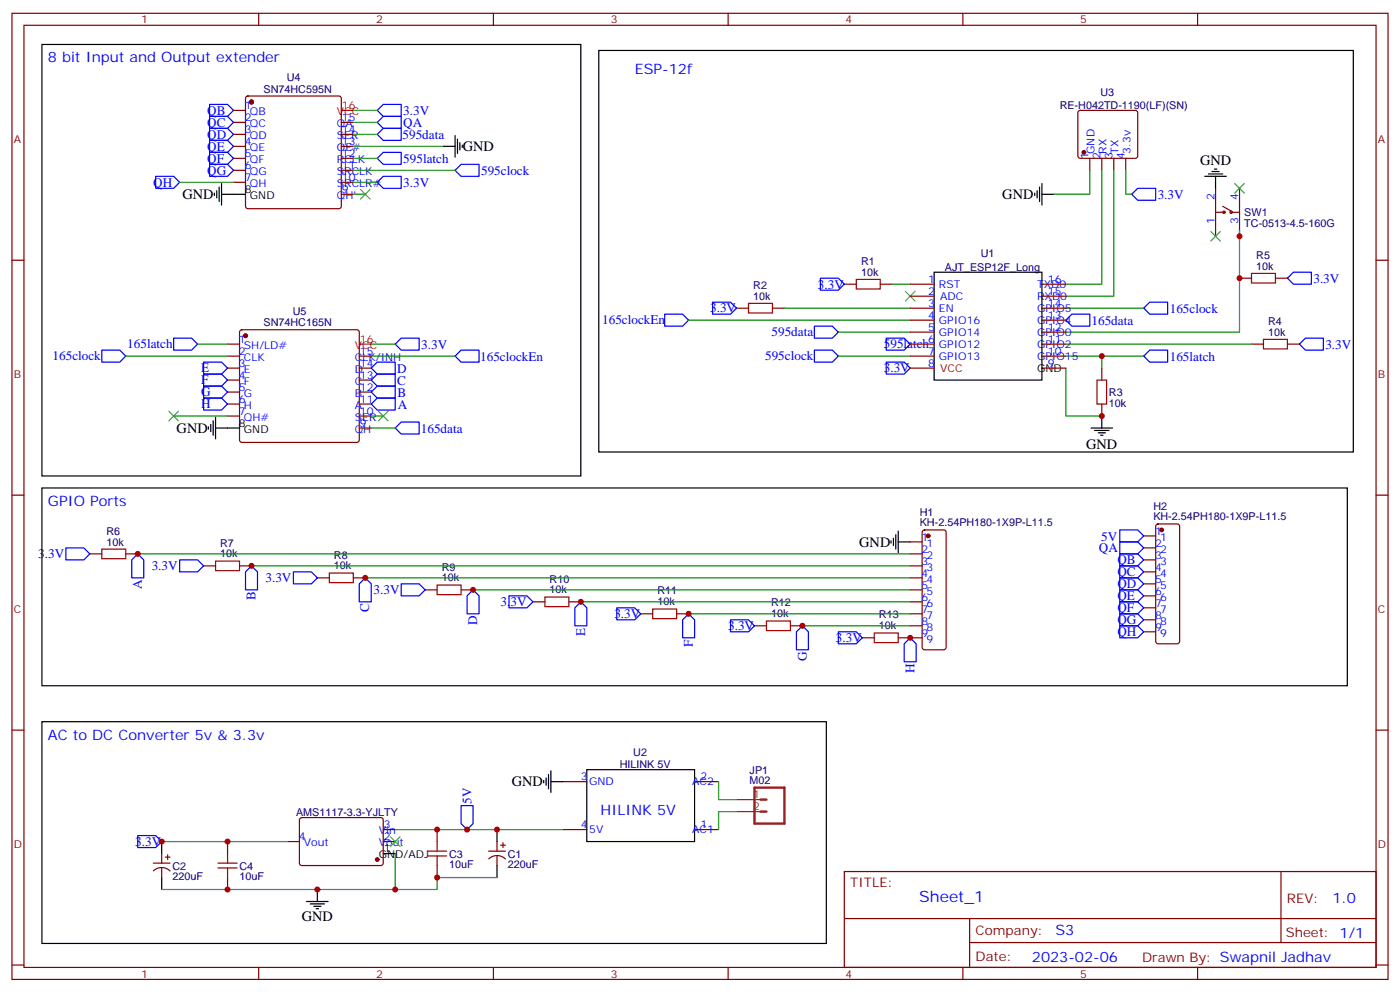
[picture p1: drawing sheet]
<svg xmlns="http://www.w3.org/2000/svg" width="412mm" height="292mm" viewBox="0 0 412 292" stroke-linecap="round" stroke-linejoin="round" font-family="sans-serif">
<g fill="none" stroke="#870000" stroke-width=".35">
<path d="M3.5 3.9h405.4v284.4h-405.4zM7.1 7.4h398.2v277.3h-398.2zM76.2 3.9v3.5M145.3 3.9v3.5M214.5 3.9v3.5M283.6 3.9v3.5M352.8 3.9v3.5M68.8 32.5h3.5M68.8 36h3.5M68.8 39.5h3.5M72.6 28.5l.4-.2h26.8l.5 .2 .2 .5v31.7l-.2 .5-.5 .2h-26.8l-.5-.2-.2-.5v-31.7zM100.5 36h3.6"/>
<path d="M100.5 39.5h3.6M317.7 32.7l.5-.2h16.2l.5 .2 .2 .5v12.7l-.2 .5-.5 .2h-16.2l-.5-.2-.2-.5v-12.7zM68.8 43.1h3.5M68.8 46.6h3.5M68.8 50.1h3.5M68.8 53.7h3.5M100.5 43.1h3.6M100.5 46.6h3.6M100.5 50.1h3.6M100.5 53.7h3.6M100.5 57.2h3.6M321 46.6v3.5"/>
<path d="M324.6 46.6v3.5M328.1 46.6v3.5M331.6 46.6v3.5M358.1 55.4v14.1M365.1 55.4v14.1M3.5 76.6h3.6M358.1 62.5h2.4M360.2 60.7l2.5 1.4M362.7 62.5h2.4M405.3 76.6h3.6M70.8 97.3l.5-.3h33.8l.5 .3 .2 .5v31.7l-.2 .5-.5 .2h-33.8l-.5-.2-.2-.5v-31.7zM217 90.7h3.5"/>
<path d="M227.5 90.7h3.6M248.7 83.6h3.5M259.3 83.6h3.5M268.1 83.6h7.1M268.1 90.7h7.1M268.1 97.8h7.1M268.1 94.2h7.1M268.1 87.2h7.1M306.9 83.6h7.1M306.9 90.7h7.1M306.9 97.8h7.1M306.9 94.2h7.1"/>
<path d="M306.9 87.2h7.1M365.1 81.9h3.6M375.7 81.9h3.5M67 101.3h3.6M67 104.8h3.6M67 108.3h3.6M67 111.9h3.6M67 115.4h3.6M67 118.9h3.6M105.8 104.8h3.6M105.8 108.3h3.6M105.8 111.9h3.6"/>
<path d="M105.8 115.4h3.6M105.8 118.9h3.6M268.1 101.3h7.1M268.1 104.8h7.1M268.1 108.3h7.1M306.9 101.3h7.1M306.9 104.8h7.1M306.9 108.3h7.1M324.6 108.3v3.6M324.6 118.9v3.5M368.7 101.3h3.5M379.2 101.3h3.6"/>
<path d="M67 122.4h3.6M105.8 122.4h3.6M105.8 126h3.6M3.5 145.7h3.6M268.1 159.5h3.5M271.9 156.2l.4-.2h5.7l.5 .2 .2 .5v33.8l-.2 .5-.5 .2h-5.7l-.5-.2-.2-.5v-33.8zM336.9 157.7h3.5M340.7 154.4l.4-.2h5.7l.5 .2 .2 .5v33.9l-.2 .5-.5 .2h-5.7l-.5-.3-.2-.4v-33.9zM405.3 145.7h3.6M26.5 163h3.5M37 163h3.6M60 166.5h3.5"/>
<path d="M70.6 166.5h3.5M93.5 170.1h3.5M104.1 170.1h3.5M125.2 173.6h3.6M135.8 173.6h3.5M157 177.1h3.5M167.6 177.1h3.5M268.1 163h3.5M268.1 166.5h3.5M268.1 170.1h3.5M268.1 173.6h3.5M268.1 177.1h3.5"/>
<path d="M336.9 161.3h3.5M336.9 164.8h3.5M336.9 168.3h3.5M336.9 171.8h3.5M336.9 175.4h3.5M336.9 178.9h3.5M188.7 180.7h3.6M199.3 180.7h3.5M222.2 184.2h3.6M232.8 184.2h3.6M254 187.7h3.5M264.6 187.7h7"/>
<path d="M268.1 180.7h3.5M268.1 184.2h3.5M336.9 182.4h3.5M336.9 185.9h3.5M3.5 214.9h3.6M405.3 214.9h3.6M165.8 230h7.1M204.6 230h7.1M45.2 254h4.9M45.2 256.3a3.5 3.5 0 0 1 4.9 0M47.6 251.2v2.8M47.6 255.4v2.9"/>
<path d="M48.7 252.3h1.4M49.4 251.6v1.4M67 247.7v3.5M67 258.3v3.5M84.7 247.7h3.5M88.4 240.8l.5-.2 23.6 .1 .4 .6-.1 13-.6 .4h-23.6l-.4-.7v-12.7zM112.9 244.2h3.5M112.9 247.7h3.5M128.8 244.2v3.5M128.8 254.7v3.6M143.9 250.5h5M144 252.8a3.5 3.5 0 0 1 4.9 0"/>
<path d="M146.4 247.7v2.8M146.4 251.9v2.8M147.5 248.7h1.4M148.2 248v1.4M165.8 244.2h7.1M204.6 244.2h7.1M248.7 256.5h156.6v28.2h-156.6zM377.3 256.5v20.9M248.7 270.4h156.5M285.6 277.4h119.6M285.6 270.4v14.1M3.5 284h3.6"/>
<path d="M76.2 284.7v3.6M145.3 284.7v3.6M214.5 284.7v3.6M283.6 284.7v3.6M352.8 284.7v3.6M405.3 284h3.6"/>
<circle cx="360.5" cy="62.5" r=".35"/>
<circle cx="362.7" cy="62.5" r=".35"/>
</g>
<g fill="none" stroke="#000" stroke-width=".35">
<path d="M12.3 13.1h158.8v127h-158.8zM176.4 14.9h222.2v118.1h-222.2zM134.1 39.9v6.3M63.1 56.8v.7M63.9 56.1v2.1M64.6 55.1v4.2M65.3 57.2h7M65.3 54v6.4M130.5 43.1h3.6M134.8 41v4.2M135.5 42v2.1M136.2 42.7v.7"/>
<path d="M304.8 56.8v.7M305.5 56.1v2.1M306.2 55.1v4.2M306.9 57.2h3.5M306.9 54v6.4M354.9 51.9h6.3M356 51.2h4.2M357 50.5h2.1M357.7 49.8h.7M358.1 51.9v3.5M275.2 80.1h31.7v31.8h-31.7zM61.4 125.6v.7"/>
<path d="M62.1 124.9v2.1M62.8 123.9v4.2M63.5 126h7.1M63.5 122.8v6.4M321.4 126h6.3M322.4 126.7h4.3M323.5 127.4h2.1M324.2 128.1h.7M324.6 122.4v3.6M12.3 143.6h384.6v58.2h-384.6zM262.5 159.1v.7M263.2 158.4v2.1"/>
<path d="M263.9 157.4v4.2M264.6 159.5h3.5M264.6 156.3v6.4M12.3 212.4h231.1v65.3h-231.1zM160.2 229.7v.7M160.9 229v2.1M161.6 227.9v4.3M162.3 230h3.5M162.3 226.9v6.3M172.9 226.5h31.7v21.2h-31.7zM47.6 247.7v3.5M47.6 258.3v3.5"/>
<path d="M112.9 251.2h3.5M146.4 244.2v3.5M146.4 254.7v3.6M90.3 265.3h6.4M91.4 266h4.2M92.4 266.7h2.1M93.1 267.4h.7M93.5 261.8v3.5"/>
</g>
<g fill="#870000" stroke="#870000" stroke-width=".35">
<circle cx="111.1" cy="253" r=".53"/>
<circle cx="74.1" cy="30" r=".53"/>
<circle cx="72.3" cy="98.8" r=".53"/>
<circle cx="319.3" cy="44.8" r=".53"/>
<circle cx="273.4" cy="157.7" r=".53"/>
<circle cx="342.2" cy="156" r=".53"/>
</g>
<g fill="none" stroke="#a10000" stroke-width=".35">
<path d="M220.5 89.3h7v2.8h-7zM252.2 82.2h7.1v2.9h-7.1zM368.7 80.5h7v2.8h-7zM372.2 99.9h7v2.8h-7zM323.1 111.9h2.9v7h-2.9zM30 161.6h7v2.8h-7zM63.5 165.1h7.1v2.9h-7.1zM97 168.7h7.1v2.8h-7.1zM128.8 172.2h7v2.8h-7zM160.5 175.7h7.1v2.8h-7.1zM192.3 179.2h7v2.9h-7zM225.8 182.8h7v2.8h-7z"/>
<path d="M257.5 186.3h7.1v2.8h-7.1zM64.2 255.4h5.6M64.2 254h5.6M67 251.2v2.8M67 255.4v2.9M125.9 251.9h5.7M125.9 250.5h5.7M128.8 247.7v2.8M128.8 251.9v2.8"/>
</g>
<g fill="none" stroke="#008700" stroke-width=".35">
<path d="M104.1 39.5h7M104.1 32.5h7M104.1 36h7M52.9 53.7h15.9M104.1 46.6h7M104.1 50.1h30M104.1 53.7h7M104.1 43.1h26.4M104.1 57.2h3.5M321 50.1v7.1h-10.6M324.6 50.1v33.5h-10.6M328.1 50.1v37.1h-14.1"/>
<path d="M331.6 50.1v7.1h1.8M365.1 67.8v30h-51.1M202.8 94.2h65.3M231.1 90.7h37M246.9 97.8h21.2M262.8 83.6h5.3M314 90.7h22.9M37 104.8h30M58.2 101.3h8.8M109.4 101.3h7M109.4 104.8h24.7M246.9 104.8h21.2"/>
<path d="M314 104.8h10.6v3.5M314 108.3v14.1h10.6M314 101.3h54.7M324.6 104.8h12.3M51.2 122.4h15.8M109.4 126h7M109.4 122.4h3.5M40.6 163h227.5M74.1 166.5h194M107.6 170.1h160.5M139.3 173.6h128.8M171.1 177.1h97"/>
<path d="M202.8 180.7h65.3M236.4 184.2h31.7M211.7 230v5.3h5.3M217 238.9h-5.3v5.3M47.6 247.7h37.1M116.4 244.2h49.4M116.4 251.2v10.6h-68.8M146.4 258.3h-17.6v3.5h-12.4"/>
</g>
<g fill="none" stroke="#00f" stroke-width=".35">
<path d="M61.7 30.7h5.3l1.8 1.8-1.8 1.8h-5.3zM61.7 34.3h5.3l1.8 1.7-1.8 1.8h-5.3zM61.7 37.8h5.3l1.8 1.7-1.8 1.8h-5.3zM111.1 39.5l1.8-1.7h5.3v3.5h-5.3zM111.1 36l1.8-1.7h5.3v3.5h-5.3zM112.9 30.7h5.3v3.6h-5.3l-1.8-1.8zM45.9 51.9h5.3l1.7 1.8-1.7 1.7h-5.3zM61.7 41.3h5.3l1.8 1.8-1.8 1.7h-5.3zM61.7 44.8h5.3l1.8 1.8-1.8 1.8h-5.3zM61.7 48.4h5.3l1.8 1.7-1.8 1.8h-5.3zM111.1 46.6l1.8-1.8h5.3v3.6h-5.3zM111.1 53.7l1.8-1.8h5.3v3.5h-5.3z"/>
<path d="M134.1 50.1l1.7-1.7h5.3v3.5h-5.3zM333.4 57.2l1.7-1.8h5.3v3.5h-5.3zM51.2 99.5h5.2l1.8 1.8-1.8 1.7h-5.2zM195.8 92.5h5.3l1.7 1.7-1.7 1.8h-5.3zM209.9 88.9h5.3l1.8 1.8-1.8 1.8h-5.3zM239.9 96h5.3l1.7 1.8-1.7 1.7h-5.3zM241.7 81.9h5.2l1.8 1.7-1.8 1.8h-5.2zM261.1 99.5h5.2l1.8 1.8-1.8 1.7h-5.2zM314 94.2l1.7-1.7h5.3v3.5h-5.3zM338.7 88.9h5.3v3.6h-5.3l-1.8-1.8zM379.2 81.9l1.8-1.8h5.3v3.5h-5.3zM30 103h5.3l1.7 1.8-1.7 1.8h-5.3z"/>
<path d="M60 106.6h5.3l1.7 1.7-1.7 1.8h-5.3zM60 110.1h5.3l1.7 1.8-1.7 1.7h-5.3zM60 113.6h5.3l1.7 1.8-1.7 1.8h-5.3zM60 117.2h5.3l1.7 1.7-1.7 1.8h-5.3zM109.4 118.9l1.7-1.7h5.3v3.5h-5.3zM109.4 115.4l1.7-1.8h5.3v3.6h-5.3zM109.4 111.9l1.7-1.8h5.3v3.5h-5.3zM109.4 108.3l1.7-1.7h5.3v3.5h-5.3zM116.4 101.3l1.8-1.8h5.3v3.5h-5.3zM135.8 103h5.3v3.6h-5.3l-1.7-1.8zM239.9 103h5.3l1.7 1.8-1.7 1.8h-5.3zM261.1 106.6h5.2l1.8 1.7-1.8 1.8h-5.2z"/>
<path d="M338.7 103h5.3v3.6h-5.3l-1.8-1.8zM382.8 101.3l1.7-1.8h5.3v3.5h-5.3zM116.4 126l1.8-1.8h5.3v3.5h-5.3zM329.8 159.5h5.3l1.8 1.8-1.8 1.7h-5.3zM329.8 156h5.3l1.8 1.7-1.8 1.8h-5.3zM19.4 161.3h5.3l1.8 1.7-1.8 1.8h-5.3zM40.6 163l1.7 1.8v5.3h-3.5v-5.3zM52.9 164.8h5.3l1.8 1.7-1.8 1.8h-5.3zM74.1 166.5l1.7 1.8v5.3h-3.5v-5.3zM86.4 168.3h5.3l1.8 1.8-1.8 1.7h-5.3zM105.8 171.8l1.8-1.7 1.8 1.7v5.3h-3.6zM118.2 171.8h5.3l1.7 1.8-1.7 1.8h-5.3z"/>
<path d="M137.6 175.4l1.7-1.8 1.8 1.8v5.3h-3.5zM149.9 175.4h5.3l1.8 1.7-1.8 1.8h-5.3zM171.1 177.1l1.8 1.8v5.3h-3.6v-5.3zM181.7 178.9h5.3l1.7 1.8-1.7 1.7h-5.3zM329.8 163h5.3l1.8 1.8-1.8 1.7h-5.3zM329.8 166.5h5.3l1.8 1.8-1.8 1.8h-5.3zM329.8 170.1h5.3l1.8 1.7-1.8 1.8h-5.3zM329.8 173.6h5.3l1.8 1.8-1.8 1.7h-5.3zM329.8 177.1h5.3l1.8 1.8-1.8 1.8h-5.3zM202.8 180.7l1.8 1.7v5.3h-3.5v-5.3zM215.2 182.4h5.3l1.7 1.8-1.7 1.7h-5.3zM236.4 184.2l1.7 1.7v5.3h-3.5v-5.3z"/>
<path d="M246.9 185.9h5.3l1.8 1.8-1.8 1.8h-5.3zM268.1 187.7l1.8 1.8v5.3h-3.6v-5.3zM329.8 180.7h5.3l1.8 1.7-1.8 1.8h-5.3zM329.8 184.2h5.3l1.8 1.7-1.8 1.8h-5.3zM135.8 237.1h3.5v5.3l-1.7 1.8-1.8-1.8zM40.6 245.9h5.3l1.7 1.8-1.7 1.7h-5.3z"/>
</g>
<path d="M222.2 231.8h8.9v10.6h-8.9zM224 238.9h1.8M224 235.3h1.8" fill="none" stroke="#8c2424" stroke-width=".71"/>
<path d="M217 235.3h7M217 238.9h7" fill="none" stroke="#8c2424" stroke-width=".35"/>
<g fill="none" stroke="#3c3" stroke-width=".35">
<path d="M106.2 55.8l2.8 2.8M109 55.8l-2.8 2.8M363.7 54l2.8 2.8M366.5 54l-2.8 2.8M356.7 68.1l2.8 2.8M359.5 68.1l-2.8 2.8M266.7 85.8l2.8 2.8M269.5 85.8l-2.8 2.8M49.7 121l2.9 2.9M52.6 121l-2.9 2.9M111.5 121l2.8 2.9M114.3 121l-2.8 2.9"/>
<path d="M115 246.3l2.8 2.8M117.8 246.3l-2.8 2.8"/>
</g>
<path d="M100.5 32.5h3.6M105.8 101.3h3.6" fill="none" stroke="#f00" stroke-width=".35"/>
<g fill="#c00">
<circle cx="146.4" cy="244.2" r=".88"/>
<circle cx="128.8" cy="244.2" r=".88"/>
<circle cx="67" cy="247.7" r=".88"/>
<circle cx="67" cy="261.8" r=".88"/>
<circle cx="116.4" cy="261.8" r=".88"/>
<circle cx="128.8" cy="258.3" r=".88"/>
<circle cx="93.5" cy="261.8" r=".88"/>
<circle cx="47.6" cy="247.7" r=".88"/>
<circle cx="137.6" cy="244.2" r=".88"/>
<circle cx="324.6" cy="122.4" r=".88"/>
<circle cx="365.1" cy="81.9" r=".88"/>
<circle cx="365.1" cy="69.5" r=".88"/>
<circle cx="324.6" cy="104.8" r=".88"/>
<circle cx="40.6" cy="163" r=".88"/>
<circle cx="74.1" cy="166.5" r=".88"/>
<circle cx="107.6" cy="170.1" r=".88"/>
<circle cx="139.3" cy="173.6" r=".88"/>
<circle cx="171.1" cy="177.1" r=".88"/>
<circle cx="202.8" cy="180.7" r=".88"/>
<circle cx="236.4" cy="184.2" r=".88"/>
<circle cx="268.1" cy="187.7" r=".88"/>
</g>
<text font-size="4.6" fill="#00f" x="270.8" y="265.5">Sheet_1</text>
<g font-size="4.2" fill="#00f">
<text x="14.1" y="18.4">8 bit Input and Output extender</text>
<text x="187" y="21.9">ESP-12f</text>
<text x="14.1" y="148.9">GPIO Ports</text>
<text x="14.1" y="217.7">AC to DC Converter 5v &amp; 3.3v</text>
<text x="176.9" y="239.8">HILINK 5V</text>
<text x="392.5" y="265.8">1.0</text>
<text x="310.9" y="275.3">S3</text>
<text x="304" y="283.1">2023-02-06</text>
</g>
<g font-size="4.2">
<text x="136.3" y="44.5">GND</text>
<text x="353.5" y="48.6">GND</text>
<text x="53.8" y="58.6">GND</text>
<text x="295.3" y="58.6">GND</text>
<text x="52" y="127.5">GND</text>
<text x="320" y="132.1">GND</text>
<text x="253.1" y="160.9">GND</text>
<text x="150.8" y="231.5">GND</text>
<text x="88.9" y="271">GND</text>
</g>
<g font-size="3.9" fill="#00f">
<text x="61" y="33.8">QB</text>
<text x="118.8" y="33.8">3.3V</text>
<text x="61" y="37.3">QC</text>
<text x="61" y="40.8">QD</text>
<text x="118.6" y="40.8">595data</text>
<text x="118.8" y="37.3">QA</text>
<text x="61" y="44.3">QE</text>
<text x="61" y="47.9">QF</text>
<text x="118.8" y="47.9">595latch</text>
<text x="61" y="51.4">QG</text>
<text x="141.7" y="51.4">595clock</text>
<text x="45.2" y="54.9">QH</text>
<text x="118.8" y="55">3.3V</text>
<text x="341" y="58.5">3.3V</text>
<text x="386.9" y="83.2">3.3V</text>
<text x="240.9" y="84.9">3.3V</text>
<text x="177.4" y="95.4">165clockEn</text>
<text x="209.2" y="92">3.3V</text>
<text x="321.5" y="95.6">165data</text>
<text x="344.6" y="92">165clock</text>
<text x="227.3" y="99">595data</text>
<text x="15.5" y="106.1">165clock</text>
<text x="37.5" y="102.5">165latch</text>
<text x="124.1" y="102.6">3.3V</text>
<text x="141.4" y="106.2">165clockEn</text>
<text x="225.4" y="106.1">595clock</text>
<text x="260.3" y="102.6">595latch</text>
<text x="344.6" y="106.1">165latch</text>
<text x="390.4" y="102.6">3.3V</text>
<text x="59.3" y="109.6">E</text>
<text x="59.3" y="113.1">F</text>
<text x="117" y="113.2">C</text>
<text x="117" y="109.7">D</text>
<text x="260.3" y="109.6">3.3V</text>
<text x="59.3" y="116.7">G</text>
<text x="117.1" y="116.7">B</text>
<text x="59.3" y="120.2">H</text>
<text x="117.2" y="120.3">A</text>
<text x="124" y="127.4">165data</text>
<text x="324.4" y="159.1">5V</text>
<text x="11.3" y="164.2">3.3V</text>
<text x="44.7" y="167.8">3.3V</text>
<text x="323.7" y="162.6">QA</text>
<text x="329.1" y="166.1">QB</text>
<text x="41.8" y="173.4" transform="rotate(-90 41.8 173.4)">A</text>
<text x="78.2" y="171.4">3.3V</text>
<text x="329.1" y="169.6">QC</text>
<text x="329.1" y="173.1">QD</text>
<text x="75.3" y="176.6" transform="rotate(-90 75.3 176.6)">B</text>
<text x="110.1" y="174.8">3.3V</text>
<text x="147.5" y="178.4">3.3V</text>
<text x="329.1" y="176.6">QE</text>
<text x="108.8" y="180.3" transform="rotate(-90 108.8 180.3)">C</text>
<text x="140.5" y="183.8" transform="rotate(-90 140.5 183.8)">D</text>
<text x="181" y="181.9">3.3V</text>
<text x="214.5" y="185.5">3.3V</text>
<text x="329.1" y="180.2">QF</text>
<text x="329.1" y="183.7">QG</text>
<text x="172.4" y="187.2" transform="rotate(-90 172.4 187.2)">E</text>
<text x="204.1" y="190.5" transform="rotate(-90 204.1 190.5)">F</text>
<text x="246.2" y="189">3.3V</text>
<text x="329.1" y="187.2">QH</text>
<text x="237.6" y="194.7" transform="rotate(-90 237.6 194.7)">G</text>
<text x="269.4" y="198.2" transform="rotate(-90 269.4 198.2)">H</text>
<text x="138.9" y="236.5" transform="rotate(-90 138.9 236.5)">5V</text>
<text x="39.9" y="249">3.3V</text>
</g>
<g font-size="3.9" fill="#800">
<text x="250.5" y="261.1">TITLE:</text>
<text x="379.1" y="265.8">REV:</text>
<text x="287.4" y="275.3">Company:</text>
<text x="378.7" y="275.9">Sheet: 1/1</text>
<text x="287.4" y="283">Date:</text>
<text x="336.4" y="283.1">Drawn By: Swapnil Jadhav</text>
</g>
<g font-size="3.2" fill="#800">
<text x="41.6" y="6.9">1</text>
<text x="110.8" y="6.9">2</text>
<text x="179.9" y="6.9">3</text>
<text x="249.1" y="6.9">4</text>
<text x="318.2" y="6.9">5</text>
<text x="4.1" y="42">A</text>
<text x="405.9" y="42">A</text>
<text x="4.1" y="111.2">B</text>
<text x="405.9" y="111.2">B</text>
<text x="4.1" y="180.3">C</text>
<text x="405.9" y="180.3">C</text>
<text x="4.1" y="249.4">D</text>
<text x="405.9" y="249.4">D</text>
<text x="41.6" y="287.7">1</text>
<text x="110.8" y="287.7">2</text>
<text x="179.9" y="287.7">3</text>
<text x="249.1" y="287.7">4</text>
<text x="318.2" y="287.7">5</text>
</g>
<g font-size="3.2" fill="#000080">
<text x="84.4" y="24">U4</text>
<text x="77.6" y="27.3">SN74HC595N</text>
<text x="324.1" y="28.4">U3</text>
<text x="312.2" y="32">RE-H042TD-1190(LF)(SN)</text>
<text x="366.5" y="63.7">SW1</text>
<text x="366.5" y="66.8">TC-0513-4.5-160G</text>
<text x="253.6" y="78">R1</text>
<text x="288.9" y="75.6">U1</text>
<text x="370" y="76.2">R5</text>
<text x="253.6" y="81.2">10k</text>
<text x="278.3" y="79.6">AJT_ESP12F_Long</text>
<text x="370" y="79.4">10k</text>
<text x="221.9" y="88.2">10k</text>
<text x="221.9" y="85">R2</text>
<text x="86.2" y="92.8">U5</text>
<text x="373.6" y="95.6">R4</text>
<text x="77.6" y="96.1">SN74HC165N</text>
<text x="373.6" y="98.8">10k</text>
<text x="326.7" y="119.7">10k</text>
<text x="326.7" y="116.6">R3</text>
<text x="270.9" y="154.9">KH-2.54PH180-1X9P-L11.5</text>
<text x="270.9" y="151.8">H1</text>
<text x="339.7" y="153.1">KH-2.54PH180-1X9P-L11.5</text>
<text x="339.7" y="150">H2</text>
<text x="31.3" y="160.5">10k</text>
<text x="31.3" y="157.5">R6</text>
<text x="64.9" y="161">R7</text>
<text x="64.9" y="164.1">10k</text>
<text x="98.4" y="167.6">10k</text>
<text x="98.4" y="164.6">R8</text>
<text x="130.1" y="171.1">10k</text>
<text x="130.1" y="168.1">R9</text>
<text x="161.9" y="171.4">R10</text>
<text x="161.9" y="174.7">10k</text>
<text x="193.7" y="178.2">10k</text>
<text x="193.7" y="175">R11</text>
<text x="227.2" y="178.5">R12</text>
<text x="227.2" y="181.7">10k</text>
<text x="258.9" y="185.2">10k</text>
<text x="258.9" y="182">R13</text>
<text x="182.6" y="226">HILINK 5V</text>
<text x="186.6" y="222.5">U2</text>
<text x="220.8" y="227.7">JP1</text>
<text x="220.8" y="230.8">M02</text>
<text x="87.2" y="240.1">AMS1117-3.3-YJLTY</text>
<text x="50.8" y="256">C2</text>
<text x="70.6" y="256">C4</text>
<text x="132.3" y="255.5">10uF</text>
<text x="132.3" y="252.4">C3</text>
<text x="149.6" y="255.5">220uF</text>
<text x="149.6" y="252.4">C1</text>
<text x="50.8" y="259">220uF</text>
<text x="70.6" y="259">10uF</text>
</g>
<g font-size="3.2" fill="#00f">
<text x="72.1" y="32.1">1</text>
<text x="72.1" y="35.7">2</text>
<text x="73.6" y="33.9">QB</text>
<text x="100.7" y="35.7">15</text>
<text x="72.1" y="39.2">3</text>
<text x="73.6" y="37.4">QC</text>
<text x="73.6" y="41">QD</text>
<text x="99.2" y="41">SER</text>
<text x="99.2" y="37.4">QA</text>
<text x="100.7" y="39.2">14</text>
<text x="72.1" y="42.7">4</text>
<text x="72.1" y="46.2">5</text>
<text x="73.6" y="44.5">QE</text>
<text x="99.2" y="44.5">OE#</text>
<text x="100.7" y="46.2">12</text>
<text x="100.7" y="42.7">13</text>
<text x="320.7" y="46.8" transform="rotate(-90 320.7 46.8)">1</text>
<text x="322.4" y="45.3" transform="rotate(-90 322.4 45.3)">GND</text>
<text x="324.2" y="46.8" transform="rotate(-90 324.2 46.8)">2</text>
<text x="326" y="45.3" transform="rotate(-90 326 45.3)">RX</text>
<text x="327.7" y="46.8" transform="rotate(-90 327.7 46.8)">3</text>
<text x="329.5" y="45.3" transform="rotate(-90 329.5 45.3)">TX</text>
<text x="331.3" y="46.8" transform="rotate(-90 331.3 46.8)">4</text>
<text x="333" y="45.3" transform="rotate(-90 333 45.3)">3.3v</text>
<text x="72.1" y="49.8">6</text>
<text x="72.1" y="53.3">7</text>
<text x="73.6" y="48">QF</text>
<text x="73.6" y="51.5">QG</text>
<text x="99.2" y="51.5">SRCLK</text>
<text x="99.2" y="48">RCLK</text>
<text x="100.7" y="53.3">10</text>
<text x="100.7" y="49.8">11</text>
<text x="73.6" y="55.1">QH</text>
<text x="99.2" y="58.6">QH'</text>
<text x="99.2" y="55.1">SRCLR#</text>
<text x="100.7" y="56.8">9</text>
<text x="357.7" y="58.9" transform="rotate(-90 357.7 58.9)">2</text>
<text x="364.8" y="58.9" transform="rotate(-90 364.8 58.9)">4</text>
<text x="357.7" y="66" transform="rotate(-90 357.7 66)">1</text>
<text x="364.8" y="66" transform="rotate(-90 364.8 66)">3</text>
<text x="273.4" y="83.3">1</text>
<text x="308.7" y="83.3">16</text>
<text x="273.4" y="86.8">2</text>
<text x="276.6" y="84.7">RST</text>
<text x="276.9" y="88.2">ADC</text>
<text x="305.5" y="88.2">RXD0</text>
<text x="305.5" y="84.7">TXD0</text>
<text x="308.7" y="86.8">15</text>
<text x="273.4" y="90.3">3</text>
<text x="273.4" y="93.9">4</text>
<text x="276.6" y="91.8">EN</text>
<text x="276.6" y="95.3">GPIO16</text>
<text x="305.5" y="95.3">GPIO4</text>
<text x="305.5" y="91.8">GPIO5</text>
<text x="308.7" y="93.9">13</text>
<text x="308.7" y="90.3">14</text>
<text x="70.4" y="100.9">1</text>
<text x="273.4" y="97.4">5</text>
<text x="273.4" y="100.9">6</text>
<text x="276.6" y="98.8">GPIO14</text>
<text x="305.5" y="98.8">GPIO0</text>
<text x="308.7" y="100.9">11</text>
<text x="308.7" y="97.4">12</text>
<text x="70.4" y="104.5">2</text>
<text x="70.4" y="108">3</text>
<text x="71.9" y="102.7">SH/LD#</text>
<text x="71.9" y="106.2">CLK</text>
<text x="104.5" y="106.2">CLK/INH</text>
<text x="106" y="108">14</text>
<text x="106" y="104.5">15</text>
<text x="273.4" y="104.5">7</text>
<text x="273.4" y="108">8</text>
<text x="276.6" y="102.3">GPIO12</text>
<text x="276.6" y="105.9">GPIO13</text>
<text x="305.5" y="105.9">GPIO15</text>
<text x="305.5" y="102.3">GPIO2</text>
<text x="308.7" y="108">9</text>
<text x="308.7" y="104.5">10</text>
<text x="70.4" y="111.5">4</text>
<text x="71.9" y="109.7">E</text>
<text x="71.9" y="113.3">F</text>
<text x="104.5" y="113.3">C</text>
<text x="104.5" y="109.7">D</text>
<text x="106" y="111.5">13</text>
<text x="70.4" y="115">5</text>
<text x="70.4" y="118.6">6</text>
<text x="71.9" y="116.8">G</text>
<text x="104.5" y="116.8">B</text>
<text x="106" y="118.6">11</text>
<text x="106" y="115">12</text>
<text x="70.4" y="122.1">7</text>
<text x="71.9" y="120.3">H</text>
<text x="71.9" y="123.9">QH#</text>
<text x="104.5" y="123.9">SER</text>
<text x="104.5" y="120.3">A</text>
<text x="106" y="125.6">9</text>
<text x="106" y="122.1">10</text>
<text x="104.5" y="127.4">QH</text>
<text x="271.5" y="159.1">1</text>
<text x="272.9" y="160.9">1</text>
<text x="340.3" y="157.4">1</text>
<text x="340.3" y="160.9">2</text>
<text x="341.7" y="159.1">1</text>
<text x="271.5" y="162.7">2</text>
<text x="271.5" y="166.2">3</text>
<text x="272.9" y="164.4">2</text>
<text x="272.9" y="168">3</text>
<text x="340.3" y="164.4">3</text>
<text x="340.3" y="168">4</text>
<text x="341.7" y="162.7">2</text>
<text x="341.7" y="166.2">3</text>
<text x="271.5" y="169.7">4</text>
<text x="271.5" y="173.2">5</text>
<text x="272.9" y="171.5">4</text>
<text x="340.3" y="171.5">5</text>
<text x="341.7" y="169.7">4</text>
<text x="341.7" y="173.2">5</text>
<text x="271.5" y="176.8">6</text>
<text x="272.9" y="175">5</text>
<text x="272.9" y="178.5">6</text>
<text x="340.3" y="175">6</text>
<text x="340.3" y="178.5">7</text>
<text x="341.7" y="176.8">6</text>
<text x="271.5" y="180.3">7</text>
<text x="271.5" y="183.8">8</text>
<text x="272.9" y="182.1">7</text>
<text x="272.9" y="185.6">8</text>
<text x="340.3" y="182.1">8</text>
<text x="340.3" y="185.6">9</text>
<text x="341.7" y="180.3">7</text>
<text x="341.7" y="183.8">8</text>
<text x="271.5" y="187.4">9</text>
<text x="272.9" y="189.1">9</text>
<text x="341.7" y="187.4">9</text>
<text x="171.1" y="229.7">3</text>
<text x="173.6" y="231.1">GND</text>
<text x="203.9" y="231.1">AC2</text>
<text x="206.4" y="229.7">2</text>
<text x="111.6" y="245.6">Vin</text>
<text x="113.1" y="243.8">3</text>
<text x="171.1" y="243.8">4</text>
<text x="173.6" y="245.2">5V</text>
<text x="203.9" y="245.2">AC1</text>
<text x="206.4" y="243.8">1</text>
<text x="88" y="247.3">4</text>
<text x="89.5" y="249.1">Vout</text>
<text x="111.6" y="249.1">Vout</text>
<text x="113.1" y="247.3">2</text>
</g>
<g font-size="3.2" fill="#f00">
<text x="99.2" y="33.9">VCC</text>
<text x="100.7" y="32.1">16</text>
<text x="106" y="100.9">16</text>
<text x="104.5" y="102.7">VCC</text>
</g>
<g font-size="3.2">
<text x="72.1" y="56.8">8</text>
<text x="73.6" y="58.6">GND</text>
<text x="305.5" y="109.4">GND</text>
<text x="70.4" y="125.6">8</text>
<text x="71.9" y="127.4">GND</text>
<text x="113.1" y="250.9">1</text>
<text x="111.6" y="252.6">GND/ADJ</text>
</g>
<text font-size="3.2" fill="#900" x="276.9" y="109.4">VCC</text>
<g font-size="3.2" fill="#8d2323">
<text x="221.9" y="235">1</text>
<text x="221.9" y="238.5">2</text>
</g>
</svg>
